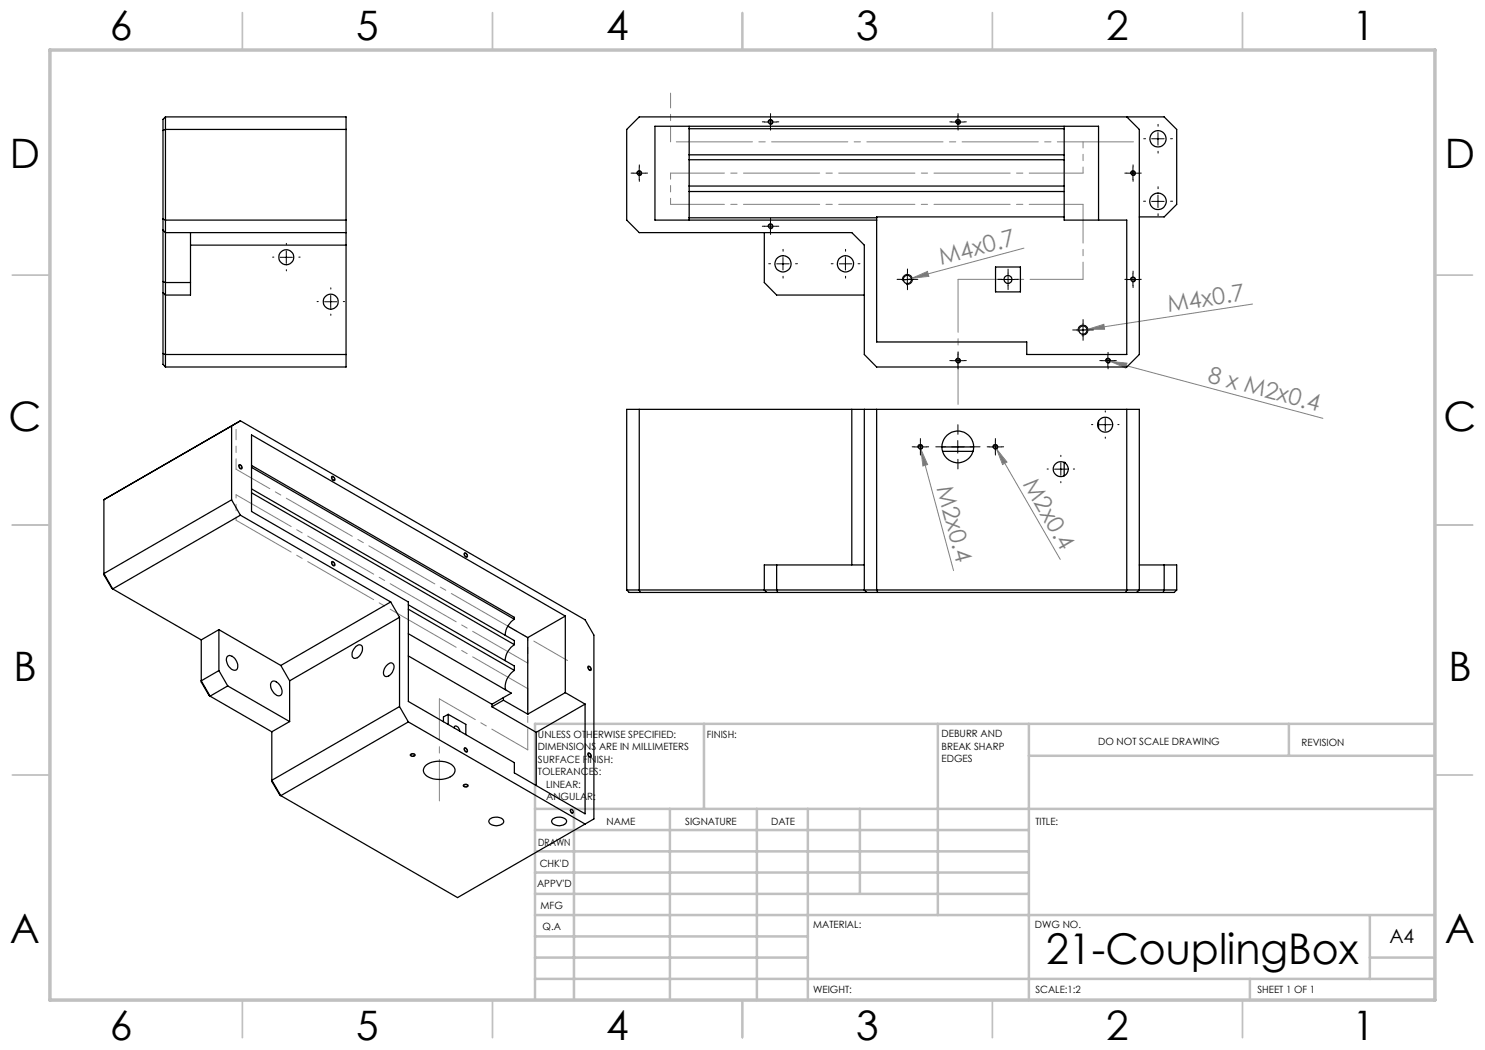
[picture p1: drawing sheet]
<svg xmlns="http://www.w3.org/2000/svg" width="297mm" height="210mm" viewBox="0 0 297 210" stroke-linecap="round" stroke-linejoin="round" font-family="sans-serif">
<g fill="none" stroke="#808080" stroke-width=".2">
<path d="M182.5 55.6l3-1.3 .3 1zM182.5 55.6l-2 .6M204.8 49.6l-22.3 6M217.6 65.9l3.2-1 .1 1zM217.6 65.9l-2 .3M221.1 72l1 .3M222.1 72.3l3.3 .3-.3 1zM222.1 72.3l42.5 11.4M250.5 60.8l-32.9 5.1M183.9 88.9l.3 1M184.2 89.9l1.3 3-.9 .3zM184.2 89.9l6.5 24.2"/>
<path d="M198.8 89l.5 .8M199.3 89.8l2.1 2.6-.9 .5zM199.3 89.8l12.8 22.1"/>
</g>
<g fill="none" stroke="#000" stroke-width=".2">
<path d="M126.6 34.6h2.5M127.4 34.8a.51 .51 0 0 1 .4-.7 .51 .51 0 0 1 .5 .6 .51 .51 0 0 1-.6 .4M127.8 33.4v2.5M152.9 24.4h2.4M153.6 24.5a.5 .5 0 0 1 .4-.6 .5 .5 0 0 1 .6 .5 .5 .5 0 0 1-.6 .5M154.1 23.1v2.5M190.4 24.4h2.4M191.1 24.5a.5 .5 0 0 1 .4-.6 .5 .5 0 0 1 .6 .5 .5 .5 0 0 1-.6 .5M191.6 23.1v2.5M225.4 34.6h2.5M226.1 34.8a.5 .5 0 0 1 .4-.7 .5 .5 0 0 1 .6 .5 .5 .5 0 0 1-.6 .5M226.6 33.4v2.5"/>
<path d="M230.3 27.8h2.5M231.6 26.5v2.5M231.6 39v2.5M56 51.5h2.5M57.3 50.2v2.5M66.1 59.1v2.5M152.9 45.3h2.4M153.6 45.4a.51 .51 0 0 1 .4-.6 .51 .51 0 0 1 .6 .5 .51 .51 0 0 1-.6 .4M154.1 44v2.5M155.3 52.8h2.5M156.6 51.5v2.5M167.9 52.8h2.5"/>
<path d="M169.1 51.5v2.5M180.2 55.9h2.5M180.5 56.2a1 1 0 0 1 .9-1.3 1 1 0 0 1 1.1 1.1 1 1 0 0 1-1.3 .9M181.5 54.6v2.5M200.3 55.9h2.5M201.6 54.6v2.5M225.4 55.9h2.5M226.1 56a.5 .5 0 0 1 .4-.6 .5 .5 0 0 1 .6 .5 .5 .5 0 0 1-.6 .5M226.6 54.6v2.5M230.3 40.3h2.5M64.9 60.4h2.5M190.4 72.1h2.4"/>
<path d="M191.1 72.3a.51 .51 0 0 1 .4-.7 .51 .51 0 0 1 .6 .6 .51 .51 0 0 1-.6 .4M191.6 70.9v2.5M215.3 66h2.5M215.6 66.3a1.01 1.01 0 0 1 .9-1.3 1.01 1.01 0 0 1 1.1 1.1 1.01 1.01 0 0 1-1.3 .9M216.6 64.8v2.5M220.3 72.1h2.5M221.1 72.3a.5 .5 0 0 1 .5-.6 .5 .5 0 0 1 .5 .5 .5 .5 0 0 1-.6 .4M221.6 70.9v2.5M47.8 93a.47 .47 0 0 1 .5 .2 .47 .47 0 0 1-.1 .6l-.3-.2zM66.4 95.3a.51 .51 0 0 1 .5 .3 .51 .51 0 0 1-.1 .6l-.4-.4zM182.8 89.4h2.5M183.6 89.5a.51 .51 0 0 1 .4-.6 .51 .51 0 0 1 .6 .5 .51 .51 0 0 1-.7 .5"/>
<path d="M184.1 88.1v2.5M190.3 89.4h2.5M191.6 88.1v2.5M197.8 89.4h2.5M198.6 89.5a.51 .51 0 0 1 .4-.6 .51 .51 0 0 1 .6 .5 .51 .51 0 0 1-.7 .5M199.1 88.1v2.5M210.9 93.8h2.5M212.2 92.6v2.5M219.8 84.9h2.5M221.1 83.7v2.5M66.4 112.3a.54 .54 0 0 1 .5 .3 .54 .54 0 0 1 0 .6l-.5-.2-.1-.4zM92.9 110.6a.51 .51 0 0 1 .5 .3 .51 .51 0 0 1-.1 .6l-.4-.5z"/>
<path d="M117.6 133.2a.54 .54 0 0 1 .6 .3 .54 .54 0 0 1-.1 .6l-.4-.3zM82.1 150.9a.48 .48 0 0 1 .5-.2 .48 .48 0 0 1 .4 .5l-.7 .1a.24 .24 0 0 1-.2-.1 .24 .24 0 0 1 0-.3zM92.7 157v-.1a.44 .44 0 0 1 .6-.1 .44 .44 0 0 1 .2 .5l-.4 .1a.3 .3 0 0 1-.4-.1 .3 .3 0 0 1 0-.3zM92.9 149.6a.51 .51 0 0 1 .5 .3 .51 .51 0 0 1-.1 .6l-.5-.5zM117.6 150.6a.51 .51 0 0 1 .6 .3 .51 .51 0 0 1-.2 .6l-.3-.3zM114.1 161.9a.47 .47 0 0 1 .5 .2 .47 .47 0 0 1-.1 .6l-.3-.3z"/>
</g>
<g fill="none" stroke="#000" stroke-width=".2" stroke-dasharray="15.2 1.3 1.3 1.3">
<path d="M126.6 34.6h-.4M127.9 33.4v-.4M127.9 35.9v.4M129.1 34.6h.4M152.9 24.4h-.4M154.1 23.1v-.4M154.1 25.6v.4M155.4 24.4h.4M190.4 24.4h-.4M191.6 23.1v-.4M191.6 25.6v.4M192.9 24.4h.4"/>
<path d="M225.4 34.6h-.4M226.6 33.4v-.4M226.6 35.9v.4M227.9 34.6h.4M229.1 27.7h-.4M231.6 25.2v-.3M231.6 30.2v.4M231.6 37.7v-.4M234.1 27.7h.4M54.8 51.4h-.3M57.3 48.9v-.2M57.3 53.9v.3"/>
<path d="M59.8 51.4h.2M66.2 57.8v-.2M152.9 45.2h-.4M154.1 52.7h-.4M154.1 44v-.4M154.1 46.5v.4M155.4 45.2h.4M156.6 50.2v-.3M156.6 55.2v.4M159.1 52.7h.4M166.6 52.7h-.4M169.1 50.2v-.3"/>
<path d="M169.1 55.2v.4M171.6 52.7h.4M180.2 55.9h-.8M181.5 54.6v-.8M181.5 57.1v.8M182.7 55.9h.9M200.4 55.9h-.8M201.6 54.6v-.8M201.6 57.1v.8M202.9 55.9h.8M225.4 55.9h-.4M226.6 54.6v-.4"/>
<path d="M226.6 57.1v.4M227.9 55.9h.4M229.1 40.2h-.4M231.6 42.7v.4M234.1 40.2h.4M63.7 60.3h-.3M66.2 62.8v.3M68.7 60.3h.2M190.4 72.1h-.4M191.6 70.9v-.4M191.6 73.4v.4M192.9 72.1h.4"/>
<path d="M215.4 66h-.9M216.6 64.7v-.8M216.6 67.2v.9M217.9 66h.8M220.4 72.1h-.4M221.6 70.9v-.4M221.6 73.4v.4M222.9 72.1h.4M182.8 89.4h-.4M184.1 88.1v-.4M184.1 90.6v.4M185.3 89.4h.4"/>
<path d="M189.1 89.4h-1.9M191.6 86.9v-2M191.6 91.9v1.9M194.1 89.4h1.9M197.8 89.4h-.4M199.1 88.1v-.4M199.1 90.6v.4M200.3 89.4h.4M209.7 93.8h-.3M212.2 91.3v-.2M212.2 96.3v.3M214.7 93.8h.2"/>
<path d="M218.6 84.9h-.3M221.1 82.4v-.2M221.1 87.4v.3M223.6 84.9h.2"/>
</g>
<g fill="none" stroke="#c0c0c0" stroke-width=".35">
<path d="M48.5 2.5v7.5M98.5 2.5v7.5M148.5 2.5v7.5M198.5 2.5v7.5M248.5 2.5v7.5M2.5 55h7.5M287 55h7.5M2.5 105h7.5M287 105h7.5M2.5 155h7.5M287 155h7.5M48.5 200v7.5"/>
<path d="M98.5 200v7.5M148.5 200v7.5M198.5 200v7.5M248.5 200v7.5"/>
</g>
<g fill="none" stroke="#c0c0c0" stroke-width=".5">
<path d="M140.8 144.8v17M187.6 144.8v38.2M205.8 144.8v55.2M205.8 151.2h81.2M257.8 144.8v6.4M287 144.8h-180v55.2M107 161.8h180M107 178.8h98.8M107 174.5h98.8M107 170.3h98.8M107 166h98.8M114.8 161.8v38.2"/>
<path d="M134 161.8v38.2M151.4 161.8v38.2M161.6 161.8v38.2M172 161.8v17M107 195.8h180M107 191.5h54.6M107 187.3h54.6M107 183h180M250 195.8v4.2M274 191.5h13M274 183v12.8"/>
</g>
<path d="M10 10h277v190h-277z" fill="none" stroke="#c0c0c0" stroke-width=".7"/>
<path d="M113.5 132.1l-66.3-38.3" fill="none" stroke="#808080" stroke-width=".2" stroke-dasharray="15.2 1.3 1.3 1.3" stroke-dashoffset="7.4"/>
<path d="M47.2 98.9v5.2M105.6 127.5v5.1" fill="none" stroke="#808080" stroke-width=".2" stroke-dasharray="15.2 1.3 1.3 1.3" stroke-dashoffset="14.6"/>
<path d="M105.6 132.6l-58.4-33.7M105.6 137.7l-58.4-33.6" fill="none" stroke="#808080" stroke-width=".2" stroke-dasharray="15.2 1.3 1.3 1.3" stroke-dashoffset="2.5"/>
<path d="M105.6 137.7v12.3" fill="none" stroke="#808080" stroke-width=".2" stroke-dasharray="15.2 1.3 1.3 1.3" stroke-dashoffset="11"/>
<path d="M47.2 85.9v7.9" fill="none" stroke="#808080" stroke-width=".2" stroke-dasharray="15.2 1.3 1.3 1.3" stroke-dashoffset="13.2"/>
<path d="M87.9 139.8v20.4M105.6 150l-17.7-10.2" fill="none" stroke="#808080" stroke-width=".2" stroke-dasharray="15.2 1.3 1.3 1.3" stroke-dashoffset="6.9"/>
<path d="M227.9 28.4h-93.8" fill="none" stroke="#808080" stroke-width=".2" stroke-dasharray="15.2 1.3 1.3 1.3" stroke-dashoffset="-1.2"/>
<path d="M134.1 34.6v6.3M216.6 28.4v6.2" fill="none" stroke="#808080" stroke-width=".2" stroke-dasharray="15.2 1.3 1.3 1.3" stroke-dashoffset="14"/>
<path d="M216.6 34.6h-82.5M216.6 40.9h-82.5" fill="none" stroke="#808080" stroke-width=".2" stroke-dasharray="15.2 1.3 1.3 1.3" stroke-dashoffset="4.5"/>
<path d="M216.6 40.9v15" fill="none" stroke="#808080" stroke-width=".2" stroke-dasharray="15.2 1.3 1.3 1.3" stroke-dashoffset="7.5"/>
<path d="M134.1 18.6v9.8" fill="none" stroke="#808080" stroke-width=".2" stroke-dasharray="15.2 1.3 1.3 1.3" stroke-dashoffset="12.3"/>
<path d="M191.6 55.9v25M216.6 55.9h-25" fill="none" stroke="#808080" stroke-width=".2" stroke-dasharray="15.2 1.3 1.3 1.3" stroke-dashoffset="4.6"/>
<g fill="#808080">
<path d="M217.6 65.9l3.2-1 .1 1z"/>
<path d="M182.5 55.6l3-1.3 .3 1z"/>
<path d="M184.2 89.9l1.3 3-.9 .3z"/>
<path d="M199.3 89.8l2.1 2.6-.9 .5z"/>
<path d="M222.1 72.3l3.3 .3-.3 1z"/>
</g>
<g fill="none" stroke="#000" stroke-width=".25">
<path d="M33.1 23.4h36.1v50h-36.1M33.1 23.4v50M33.1 23.4l-.5 .5v49l.5 .5M69.2 25.9h-36.1l-.5 .2M137.8 38.3v5.3M137.8 32v5.2M137.8 25.7v5.3M137.8 32h75M137.8 31h75M137.8 25.3v.4M137.8 31v1M137.8 37.2v1.1"/>
<path d="M137.8 25.7h75M137.8 38.3h75M137.8 37.2h75M212.8 38.3v5.1M212.8 32v5.2M212.8 25.7v5.3M212.8 25.3v.4M212.8 31v1M212.8 37.2v1.1M225.4 23.4l2.5 2.5v45l-2.5 2.5h-50.1l-2.4-2.5v-21.9l-2.5-2.5h-42.6l-2.5-2.5v-18.1l2.5-2.5h105l2.5 2.5v15l-2.5 2.5h-4.9M32.6 46l.5 .5h36.1M32.6 43.8l.5 .2h36.1"/>
<path d="M32.6 56.3l.5 .2h5M38.1 46.5v12.5h-5l-.5-.5M38.1 49h31.1M137.8 43.6v.4M137.8 43.6h37.5M152.9 46.5v10l2.4 2.5h17.6M175.3 44h-44.3v-18.7h88.7v18.7M199.1 53.4h5v5h-5zM212.8 43.4h-37.5v.2M212.8 43.4v.6h12.6v26.9h-20v-2.5h-30.1v-24.8M32.6 70.7l.5 .2h36.1M20.8 99.9v15.1l1.7 2.8"/>
<path d="M22.5 98.9l-1.7 1M46.3 100l1.8 3M46.3 100l-25.5 14.7 1.7 3.1M47.9 93a.4 .4 0 0 1 .4 .2 .4 .4 0 0 1-.1 .5l-.3-.2zM48.1 84.2l-1.8 1v14.8M48.1 84.2l68.9 39.8 1.8 3v36.8l-1.8 1M48.1 84.2l-27.3 15.7M50.3 93.1l52.6 30.4v.4M50.3 97.8l52.6 30.3v.8M50.3 98.6l52.6 30.3M50.3 93.5l52.6 30.4M66.4 95.3a.41 .41 0 0 1 .4 .3 .41 .41 0 0 1-.1 .5l-.3-.3z"/>
<path d="M127.8 81.9v36.1l.3 .5M170.4 81.9v31.1M172.9 81.9v36.1l.5 .5M175.3 81.9v36.1l.2 .5M188.4 89.4h6.3M188.5 90.3h6.1M212.8 92.5h.1M212.8 92.5v2.7M219.7 84.2v1.4M225.4 81.9v36.1l-.3 .5M22.5 117.8l17.8 10.2M48.1 103l30 17.4"/>
<path d="M48.1 103l-25.6 14.8M66.4 112.4a.41 .41 0 0 1 .4 .2 .41 .41 0 0 1-.1 .5l-.3-.3zM92.9 110.7a.38 .38 0 0 1 .4 .2 .38 .38 0 0 1 0 .5l-.3-.3zM125.3 118v-36.1h102.6v36.1l-.6 .5M125.3 118h110M125.3 118l.5 .5h109l.5-.5M155.3 113v5l.2 .5M172.9 113h-20v5l.5 .5M227.9 113h7.4v5M232.8 113v5l-.2 .5M40.3 128v8.4l1.5 2.7 .2 .1M42 139.2l12.4 7.2"/>
<path d="M43.8 125.9l12.4 7.2M43.8 125.9l-3.5 2.1M43.8 134.1l1.7 3.1M43.8 125.9v8.2M43.8 134.1l-3.5 2.1 1.7 3M45.5 131.3a1.2 1.2 0 0 1 1.7 .7l.4 1a.77 .77 0 0 1-.3 1 .77 .77 0 0 1-1-.2 2.14 2.14 0 0 1-.8-2.5zM45.5 137.2l12.4 7.1M45.5 137.2l-3.5 2M54.3 136.4a1.02 1.02 0 0 1 1.5 .4 1.67 1.67 0 0 1 .3 2.3 1.89 1.89 0 0 1-2-2zM56.2 133.1l1.7 3.1M57.9 136.2v8.1M71.2 129.3a.77 .77 0 0 1 1.1-.2 .77 .77 0 0 1 .2 1.1 1.69 1.69 0 0 1-1.7 1.4 1.47 1.47 0 0 1 .2-2.1z"/>
<path d="M77.3 133.2l.2-.3a.76 .76 0 0 1 1.1-.2 .76 .76 0 0 1 .1 1.1 1.69 1.69 0 0 1-1.7 1.5 1.47 1.47 0 0 1 .3-2.1zM78.1 120.4l1.8 3.1M78.1 120.4l-21.9 12.7M79.9 123.5v17.8M79.9 123.5l-22 12.7M81.7 121l21.2 12.2v.9M81.7 121.8l21.2 12.3M81.7 126.7l20.6 11.9-1.6 .9M81.7 131.2l16.7 9.7M100.7 139.5l-2.3 1.4M100.7 139.5v.5M101.6 125.2l4 2.3"/>
<path d="M102.9 134.1a3.8 3.8 0 0 0-1.8 3.9M102.9 128.9a4.1 4.1 0 0 0-1.9 3.2M102.9 123.9a4.1 4.1 0 0 0-1.9 3.2M105.6 127.5v15.3M113.1 123.2l-62.8-36.2v15.3l31.4 18.1v19.9l21.2 12.2v2.1l14.1 8.2v-22M113.1 138.5l3.9 2.3M113.1 123.2v15.3M113.1 123.2l-7.5 4.3M113.1 138.5l-7.5 4.3M117.7 133.4a.37 .37 0 0 1 .4 .1 .37 .37 0 0 1-.1 .5l-.2-.1zM54.4 146.4v9.9l1.6 2.7 .2 .1M56.2 159.1l35.3 20.4 25.5-14.7"/>
<path d="M57.9 144.3l-3.5 2.1M79.9 141.3l1.8 3.1M79.9 141.3l-25.5 14.8 1.8 3M81.7 144.4l35.3 20.4M81.7 144.4l-25.5 14.7M82.2 150.9a.42 .42 0 0 1 .4-.1 .42 .42 0 0 1 .3 .3 .4 .4 0 0 1-.4 .2 .4 .4 0 0 1-.3-.4zM85.3 153a4.5 4.5 0 0 1 5.5 .4 1.5 1.5 0 0 1-1.1 2.2 4.5 4.5 0 0 1-4.8-.9 1.25 1.25 0 0 1 .4-1.7zM89.6 142.9l-.9 .5v.9M89.6 142.9v2M89.6 142.9l3.6 2v2M90.8 145.6l.1-.3a.81 .81 0 0 1 1.1 1M92.9 157l.4-.1 .2 .1a.37 .37 0 0 1-.3 .4 .37 .37 0 0 1-.4-.4z"/>
<path d="M92.9 149.7a.38 .38 0 0 1 .4 .2 .38 .38 0 0 1 0 .4l-.3-.2zM98.4 140.9v.4M98.4 141.3l8.8 5.2M100.7 140l-2.3 1.3M100.7 140l4.9 2.8M107.2 146.5v10.6M117 140.8l-9.8 5.7M117.7 150.7a.37 .37 0 0 1 .4 .2 .37 .37 0 0 1-.1 .5l-.2-.1zM98 163.8a1.98 1.98 0 0 1 2.7 .3 1.31 1.31 0 0 1-1.7 1l-.9-.3a.63 .63 0 0 1-.1-1zM110.5 163.8a2.03 2.03 0 0 1 2.8 .3 1.32 1.32 0 0 1-1.8 1l-.9-.3a.63 .63 0 0 1-.1-1zM114.2 161.9a.42 .42 0 0 1 .4 .2 .42 .42 0 0 1-.1 .5l-.3-.3z"/>
<circle cx="127.8" cy="34.6" r=".39"/>
<circle cx="154.1" cy="24.4" r=".4"/>
<circle cx="191.6" cy="24.4" r=".4"/>
<circle cx="226.6" cy="34.6" r=".4"/>
<circle cx="231.6" cy="27.8" r="1.63"/>
<circle cx="57.3" cy="51.4" r="1.51"/>
<circle cx="154.1" cy="45.3" r=".41"/>
<circle cx="156.6" cy="52.8" r="1.63"/>
<circle cx="169.1" cy="52.8" r="1.63"/>
<circle cx="181.5" cy="55.9" r=".83"/>
<circle cx="201.6" cy="55.9" r=".8"/>
<circle cx="226.6" cy="55.9" r=".41"/>
<circle cx="231.6" cy="40.3" r="1.65"/>
<circle cx="66.2" cy="60.3" r="1.51"/>
<circle cx="191.6" cy="72.1" r=".4"/>
<circle cx="216.6" cy="66" r=".82"/>
<circle cx="221.6" cy="72.1" r=".4"/>
<circle cx="184.1" cy="89.4" r=".4"/>
<circle cx="191.6" cy="89.4" r="3.2"/>
<circle cx="199.1" cy="89.4" r=".4"/>
<circle cx="212.1" cy="93.8" r="1.5"/>
<circle cx="221" cy="84.9" r="1.5"/>
</g>
<text font-size="8.5" x="209.2" y="192.7">21-CouplingBox</text>
<g font-size="8.1">
<text x="22" y="8">6</text>
<text x="71.2" y="8">5</text>
<text x="121.2" y="8">4</text>
<text x="171.3" y="8">3</text>
<text x="221.3" y="8">2</text>
<text x="270.5" y="8">1</text>
<text x="2" y="33.6">D</text>
<text x="289" y="33.6">D</text>
<text x="1.7" y="86.1">C</text>
<text x="288.7" y="86.1">C</text>
<text x="2.7" y="136.1">B</text>
<text x="289.7" y="136.1">B</text>
<text x="2" y="188.6">A</text>
<text x="289" y="188.6">A</text>
<text x="22" y="208">6</text>
<text x="71.2" y="208">5</text>
<text x="121.2" y="208">4</text>
<text x="171.3" y="208">3</text>
<text x="221.3" y="208">2</text>
<text x="270.5" y="208">1</text>
</g>
<g font-size="4.7" fill="#808080">
<text x="188.3" y="53.1" transform="rotate(-15 188.3 53.1)">M4x0.7</text>
<text x="233.7" y="62.4" transform="rotate(-9 233.7 62.4)">M4x0.7</text>
<text x="241.4" y="76.4" transform="rotate(15 241.4 76.4)">8 x M2x0.4</text>
<text x="187.3" y="97.6" transform="rotate(75 187.3 97.6)">M2x0.4</text>
<text x="204.5" y="96.8" transform="rotate(60 204.5 96.8)">M2x0.4</text>
</g>
<text font-size="3.9" x="277.9" y="188.5">A4</text>
<g font-size="2">
<text x="107.6" y="147.6">UNLESS OTHERWISE SPECIFIED:</text>
<text x="141.4" y="147.6">FINISH:</text>
<text x="188.3" y="147.5">DEBURR AND</text>
<text x="188.3" y="150">BREAK SHARP</text>
<text x="219.6" y="149">DO NOT SCALE DRAWING</text>
<text x="260.3" y="149.2">REVISION</text>
<text x="107.6" y="150.1">DIMENSIONS ARE IN MILLIMETERS</text>
<text x="107.6" y="152.6">SURFACE FINISH:</text>
<text x="107.6" y="155.1">TOLERANCES:</text>
<text x="188.3" y="152.5">EDGES</text>
<text x="109.2" y="157.6">LINEAR:</text>
<text x="109.2" y="160.1">ANGULAR:</text>
<text x="121.3" y="165">NAME</text>
<text x="137" y="164.9">SIGNATURE</text>
<text x="154.2" y="164.9">DATE</text>
<text x="207.1" y="164.9">TITLE:</text>
<text x="107.6" y="169.1">DRAWN</text>
<text x="107.9" y="173.3">CHK'D</text>
<text x="107.4" y="177.4">APPV'D</text>
<text x="108.1" y="181.8">MFG</text>
<text x="108.5" y="186">Q.A</text>
<text x="162.6" y="185.5">MATERIAL:</text>
<text x="207" y="185.5">DWG NO.</text>
<text x="162.6" y="198.5">WEIGHT:</text>
<text x="207.1" y="198.6">SCALE:1:2</text>
<text x="251.5" y="198.6">SHEET 1 OF 1</text>
</g>
</svg>
